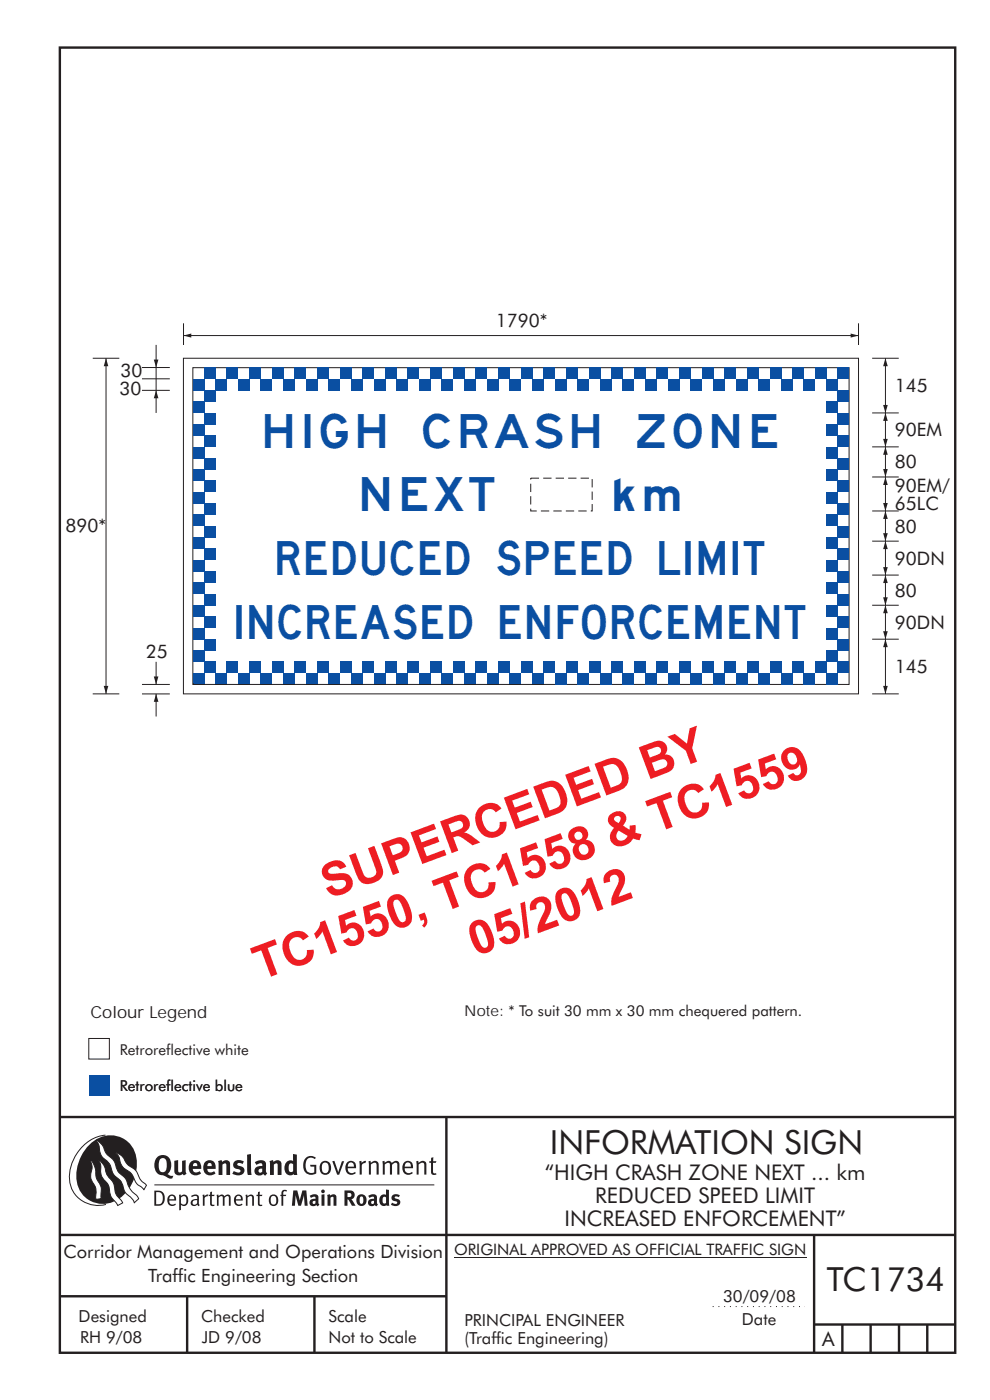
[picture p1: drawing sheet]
<svg xmlns="http://www.w3.org/2000/svg" width="210mm" height="297mm" viewBox="0 0 210 297" stroke-linecap="round" stroke-linejoin="round" font-family="sans-serif">
<g fill="none" stroke="#231f20" stroke-width=".51">
<path d="M12.7 10.1h189.9v276.9h-189.9zM12.7 237h189.8M94.7 236.9v50.1M12.7 262h190M12.7 275h82M39.7 275v12M66.7 275v12M172.7 262v25M172.7 281h30M178.7 281v6M184.7 281v6M190.7 281v6"/>
<path d="M196.7 281v6"/>
</g>
<path d="M151.2 277.2h19.5" fill="none" stroke="#231f20" stroke-width=".21" stroke-dasharray=".2 1" stroke-linecap="butt"/>
<path d="M96.3 266.7h74.7" fill="none" stroke="#231f20" stroke-width=".21"/>
<g fill="#231f20">
<path d="M64.9 245.6a1.61 1.61 0 0 1 2.1 0l-.2 .3a1.17 1.17 0 0 0-1.4-.2 1.17 1.17 0 0 0-.6 1.3 1.42 1.42 0 0 0 1.2 1.8l.7-.1v-1.2h-.8l-.1-.4h1.3v1.8a1.82 1.82 0 0 1-2.2 0 1.82 1.82 0 0 1-.6-2.1l.2-.7z" fill-rule="evenodd"/>
<path d="M68.2 246.5a1.77 1.77 0 0 0 .4 2.7 1.39 1.39 0 0 0 1.4-.5 1.39 1.39 0 0 0 .2-1.5 1.19 1.19 0 0 0-2-.7zM68.5 246.8a.83 .83 0 0 1 1 .1 .83 .83 0 0 1 .2 .9 .75 .75 0 0 1-.6 1.1 .75 .75 0 0 1-.8-.9v-.9z" fill-rule="evenodd"/>
<path d="M70.5 246.3h.4l.8 2.4 .8-2.4h.5l-1.1 2.9h-.4z" fill-rule="evenodd"/>
<path d="M73.6 246.7a1.74 1.74 0 0 0 .5 2.5l.9-.1 .5-.2-.2-.3a.89 .89 0 0 1-1.1 .2 .89 .89 0 0 1-.4-1h1.7a1.15 1.15 0 0 0-.4-1.4 1.15 1.15 0 0 0-1.5 .3zM74 246.8a.67 .67 0 0 1 .8-.1 .67 .67 0 0 1 .3 .8h-1.3z" fill-rule="evenodd"/>
<path d="M76.2 246.4l.4-.1 .1 .4 .5-.4h.5l-.2 .5a.61 .61 0 0 0-.8 .6v1.8h-.4z" fill-rule="evenodd"/>
<path d="M78.1 246.4l.5-.1 .1 .4a.89 .89 0 0 1 .9-.4 .89 .89 0 0 1 .7 .7v2.2h-.4v-2.2l-.1-.2-.3-.1-.8 .3v2.2h-.4z" fill-rule="evenodd"/>
<path d="M81.1 246.4l.4-.1 .1 .4a.83 .83 0 0 1 .8-.4 .83 .83 0 0 1 .7 .4 .86 .86 0 0 1 .9-.4 .86 .86 0 0 1 .7 .7v2.2h-.4l-.1-2.4a.5 .5 0 0 0-.8 .1l-.2 .2v2.1h-.5v-2.3l-.4-.2-.7 .3v2.2h-.4z" fill-rule="evenodd"/>
<path d="M85.7 246.7a1.74 1.74 0 0 0 .5 2.5l.9-.1 .5-.2-.2-.3a.89 .89 0 0 1-1.1 .2 .89 .89 0 0 1-.4-1h1.7a1.15 1.15 0 0 0-.5-1.4 1.15 1.15 0 0 0-1.4 .3zM86 246.8a.67 .67 0 0 1 .9-.1 .67 .67 0 0 1 .3 .8h-1.3z" fill-rule="evenodd"/>
<path d="M88.3 246.4l.4-.1 .1 .4a.89 .89 0 0 1 .9-.4 .89 .89 0 0 1 .7 .7v2.2h-.4v-2.2l-.1-.2-.3-.1-.8 .3v2.2h-.4z" fill-rule="evenodd"/>
<path d="M91.5 245.6l.4-.1v.8h.7l-.2 .4h-.5v2.1l.1 .1h.5l.1 .3a.71 .71 0 0 1-1.2-.6v-1.9h-.3v-.4h.3z" fill-rule="evenodd"/>
<path d="M37 246.3l.8-.2v2a.46 .46 0 0 0 .2 .6 .46 .46 0 0 0 .6-.2v-2.2l.8-.2v2.4l.2 .5-.6 .3-.2-.3a1.03 1.03 0 0 1-1.2 .3 1.03 1.03 0 0 1-.6-1.1z" fill-rule="evenodd"/>
<path d="M40.4 246.5a1.64 1.64 0 0 0 0 2.3 1.64 1.64 0 0 0 2.3 .1l-.4-.4a.78 .78 0 0 1-.9 .2 .78 .78 0 0 1-.5-.7h1.8a1.37 1.37 0 0 0-.6-1.7 1.37 1.37 0 0 0-1.7 .2zM41 246.9a.48 .48 0 0 1 .7-.1 .48 .48 0 0 1 .2 .6h-1z" fill-rule="evenodd"/>
<path d="M43.5 246.5a1.65 1.65 0 0 0-.2 2 1.65 1.65 0 0 0 1.9 .7l.5-.3-.3-.4a.78 .78 0 0 1-.9 .3 .78 .78 0 0 1-.5-.8h1.8a1.37 1.37 0 0 0-.6-1.7 1.37 1.37 0 0 0-1.7 .2zM44.1 246.9a.48 .48 0 0 1 .6-.1 .48 .48 0 0 1 .2 .6h-.9z" fill-rule="evenodd"/>
<path d="M46.3 246.3l.7-.2 .1 .4a.95 .95 0 0 1 1-.3 .95 .95 0 0 1 .7 .8v2.3h-.8v-2.3l-.3-.2-.5 .3v2.2h-.8z" fill-rule="evenodd"/>
<path d="M49.7 246.5a1.73 1.73 0 0 1 2-.1l-.2 .5-.6-.2a.42 .42 0 0 0-.6 .3l.2 .2a1.23 1.23 0 0 1 1.4 1.1 1.47 1.47 0 0 1-2.3 .9l-.3-.2 .3-.6 .7 .3a.47 .47 0 0 0 .7-.3 .87 .87 0 0 0-1-.5l-.4-.2-.1-.4z" fill-rule="evenodd"/>
<path d="M54.1 246.5l.3 .6 .3-.2a.62 .62 0 0 1 .9 .1v.4a1.21 1.21 0 0 0-1.3 .3 1.21 1.21 0 0 0-.2 1.3 1.19 1.19 0 0 0 1.7 0l.5 .4 .4-.5-.3-.3v-1.4a.96 .96 0 0 0-1.3-1.1zM55 248l.6-.1v.7a.43 .43 0 0 1-.6 .1 .43 .43 0 0 1 0-.7z" fill-rule="evenodd"/>
<path d="M57.2 246.3l.7-.2 .1 .4a.95 .95 0 0 1 1-.3 .95 .95 0 0 1 .7 .8v2.3h-.8v-2.3l-.3-.2-.5 .3v2.2h-.8z" fill-rule="evenodd"/>
<path d="M62.2 244.8v1.5a1.29 1.29 0 0 0-1.4 .2 1.29 1.29 0 0 0-.5 1.3 1.24 1.24 0 0 0 .5 1.3 1.24 1.24 0 0 0 1.5 0l.1 .2h.7l-.1-4.4zM61.5 246.9l.4-.1 .3 .2v1.5l-.3 .1a.48 .48 0 0 1-.6-.4 1.52 1.52 0 0 1 .2-1.3z" fill-rule="evenodd"/>
<path d="M52.4 245l.8-.2 .2 4.5h-.8l-.1-.2z" fill-rule="evenodd"/>
</g>
<path d="M22.4 240.8a9 9 0 0 0-7.4 10.9 6.2 6.2 0 0 0 7.5 3.8M32.7 251.4h59.4" fill="none" stroke="#231f20" stroke-width=".21"/>
<path d="M19.1 242.7a5.7 5.7 0 0 1 6.5-1.4 5.7 5.7 0 0 1 3.4 5.7 8.6 8.6 0 0 1-6.2 8.3 5.7 5.7 0 0 1-6.5-7 9.9 9.9 0 0 1 2.8-5.6z" fill-rule="evenodd" fill="#231f20"/>
<path d="M24.4 244.5a3.1 3.1 0 0 1 2.3 2.2l.8 .7a3.2 3.2 0 0 1 2 2.4l.4 .6 1.2 1.1-.6 .9-.2-.3a3.5 3.5 0 0 1-1.9-2.1 3.8 3.8 0 0 0-2.1-2.2 3.5 3.5 0 0 1-1-2.2zM20.4 241.9a3.4 3.4 0 0 1 1.9 2.4l.7 .9a3.3 3.3 0 0 1 1.7 2.6 4.4 4.4 0 0 0 1.7 2l.3 .3a6.1 6.1 0 0 0 2.5 3.7l.2 .5-.9 .9a6.1 6.1 0 0 0-1.9-2.3l-.4-.7a3.6 3.6 0 0 0-1.9-2.8l-.6-1a3.6 3.6 0 0 0-1.9-2.8 3.7 3.7 0 0 1-.8-2.4zM21 246.1a3.4 3.4 0 0 1 1.5 2.7l.6 1a3.8 3.8 0 0 1 1.4 3.1l.3 .7 1.2 1.6-1 .5-.5-.7a3.2 3.2 0 0 1-1.3-2.8 4.3 4.3 0 0 0-1.4-2.2 4.7 4.7 0 0 1-.5-3zM19.2 246.1a5.1 5.1 0 0 1 1.2 3.7l.3 .7a3.1 3.1 0 0 1 .7 2.9l.1 .9-1.1 .2-.1-.8a3.5 3.5 0 0 0-.9-3.3 3.6 3.6 0 0 1 .1-2.5z" fill-rule="evenodd" fill="#fff" stroke="#231f20" stroke-width=".21"/>
<g fill="#231f20">
<path d="M33.4 245.5a2.51 2.51 0 0 0 .4 3.7l.8 .1a2.78 2.78 0 0 0 2 .7l.2-.6h-.6l-.7-.3a2.56 2.56 0 0 0 0-3.8 1.83 1.83 0 0 0-2.1 .2zM34 245.8a.87 .87 0 0 1 1 .1 .87 .87 0 0 1 .4 .9v.4a1.17 1.17 0 0 1-.9 1.5l-.3-.1a2.38 2.38 0 0 1-.2-2.8z" fill-rule="evenodd"/>
<path d="M33.1 252.9v2.6a1.12 1.12 0 0 0 1.2-.3 1.12 1.12 0 0 0 .2-1.2l-.1-.5-.3-.5zM32.7 252.6h1.1a1.67 1.67 0 0 1 1.2 1.6 1.67 1.67 0 0 1-1.3 1.6h-1zM36.1 253.9l-.2 .5h1.1a.55 .55 0 0 0-.3-.6 .55 .55 0 0 0-.6 .1zM35.8 253.7a.95 .95 0 0 1 1.2-.1 .95 .95 0 0 1 .4 1.1h-1.5a.72 .72 0 0 0 .4 .8 .72 .72 0 0 0 .9-.2l.1 .3a1.15 1.15 0 0 1-1.5 0 1.15 1.15 0 0 1-.2-1.5zM38.4 254.1v1.1a.7 .7 0 0 0 .9 .2 .7 .7 0 0 0 .2-.9 .61 .61 0 0 0-.4-.7 .61 .61 0 0 0-.7 .3zM38 253.5l.3-.1 .1 .4a.95 .95 0 0 1 1.2-.2 .95 .95 0 0 1 .3 1.2 .92 .92 0 0 1-.5 .9 .92 .92 0 0 1-1-.1v1.1l-.4 .1zM40.9 254.8a.5 .5 0 0 0 .2 .8 .5 .5 0 0 0 .7-.4v-.6zM40.5 253.7a1 1 0 0 1 1.7 .3v1.4l.2 .2-.2 .3-.3-.4a.78 .78 0 0 1-1.4 0 .78 .78 0 0 1 .8-1.1h.5a.58 .58 0 0 0-.3-.7 .58 .58 0 0 0-.7 .2zM43 253.5l.3-.1 .1 .4 .3-.3 .5-.1-.2 .4a.52 .52 0 0 0-.6 .5v1.5h-.4zM44.6 252.9l.4-.1-.1 .7h.6l-.1 .2h-.5v1.5a.35 .35 0 0 0 .6 .3v.3a.57 .57 0 0 1-.6 .1 .57 .57 0 0 1-.3-.6v-1.6h-.3v-.2h.3zM45.9 253.5l.4-.1 .1 .4 .2-.2a.64 .64 0 0 1 1 .2 .7 .7 0 0 1 .8-.4 .7 .7 0 0 1 .5 .6v1.8h-.4v-1.7l-.2-.4-.7 .4v1.7h-.3v-1.7a.38 .38 0 0 0-.3-.4 .38 .38 0 0 0-.5 .2l-.1 .2v1.7h-.4zM50.2 253.9l-.2 .5h1.1a.55 .55 0 0 0-.2-.6 .55 .55 0 0 0-.7 .1zM49.9 253.7a.95 .95 0 0 1 1.2-.1 .95 .95 0 0 1 .4 1.1h-1.5a.72 .72 0 0 0 .4 .8 .72 .72 0 0 0 .9-.2l.1 .3a1.15 1.15 0 0 1-1.5 0 1.15 1.15 0 0 1-.2-1.5zM52.1 253.5l.3-.1 .1 .4a.72 .72 0 0 1 .8-.4 .72 .72 0 0 1 .6 .6v1.8h-.4v-1.6a.45 .45 0 0 0-.3-.5 .45 .45 0 0 0-.5 .2l-.2 .2v1.7h-.3zM54.7 252.9l.4-.1v.7h.6l-.1 .2h-.5v1.5a.35 .35 0 0 0 .5 .3v.3a.57 .57 0 0 1-.6 .1 .57 .57 0 0 1-.3-.6v-1.6h-.3v-.2h.3zM57.6 253.8l-.2 .8a.65 .65 0 0 0 .3 .8 .65 .65 0 0 0 .8-.2l.1-.1a.93 .93 0 0 0-.7-1.4zM57.3 253.7a1.12 1.12 0 0 1 1.4 0 1.12 1.12 0 0 1 .2 1.5 1.01 1.01 0 0 1-1.2 .6 1.01 1.01 0 0 1-.7-1.2zM59.9 252.6l.5-.2 .5 .1-.2 .3-.3-.1-.3 .2v.6h.6l-.1 .2h-.5v2.1h-.4v-2.1h-.2v-.2h.2zM62.2 252.5l-.3 3.3h.7l.1-2.3 .6 2.3h.5l.7-2.3 .1 2.3h.7l-.3-3.3h-.9l-.5 2.2-.5-2.2zM65.7 253.7l.3 .4a.51 .51 0 0 1 .5-.3 .51 .51 0 0 1 .4 .4v.1a.88 .88 0 0 0-1.1 .3 .88 .88 0 0 0 .2 1.2 .9 .9 0 0 0 1.1-.2l.3 .3 .4-.4-.3-.3v-1a.87 .87 0 0 0-.4-.9 .87 .87 0 0 0-1 .2zM66.4 254.8l.5-.1v.6l-.1 .1h-.3l-.2-.2zM68.2 253.4v2.4h.6v-2.5zM68.1 252.7a.4 .4 0 0 0 .8 0 .4 .4 0 0 0-.8 0zM69.4 253.5l.1 2.3h.6v-1.7a.33 .33 0 0 1 .4-.2 .33 .33 0 0 1 .2 .3v1.6h.7v-1.8a.75 .75 0 0 0-.6-.6 .75 .75 0 0 0-.8 .2v-.3zM73.1 252.5v3.3h.6v-1.4l.3 .3 .7 1.1h.7l-.9-1.4a.94 .94 0 0 0 .7-1 .94 .94 0 0 0-.9-.9zM73.7 253.1a.51 .51 0 0 1 .7 .1 .51 .51 0 0 1-.1 .7h-.6zM75.9 253.7a1.19 1.19 0 0 0-.1 1.7 1.19 1.19 0 0 0 1.7 0 1.19 1.19 0 0 0 0-1.6 1.19 1.19 0 0 0-1.6-.1zM76.5 253.9l.2-.1a.99 .99 0 0 1 0 1.6 1.06 1.06 0 0 1-.2-1.5zM78.1 253.7l.3 .4a.51 .51 0 0 1 .5-.3 .51 .51 0 0 1 .4 .4v.1a.88 .88 0 0 0-1.1 .3 .88 .88 0 0 0 .2 1.2 .9 .9 0 0 0 1.1-.2l.3 .3 .4-.4-.2-.3v-1a.87 .87 0 0 0-.5-.9 .87 .87 0 0 0-1 .2zM78.9 254.8l.4-.1v.6l-.1 .1h-.3l-.2-.2zM81.9 252.3v1.2a1.2 1.2 0 0 0-1.4 .6 1.2 1.2 0 0 0 .2 1.4l.5 .3 .8-.1v.1h.6l-.1-3.4zM81.4 253.9l.5 .1-.1 1.2a.46 .46 0 0 1-.5 0 .46 .46 0 0 1-.2-.6zM83.3 253.5a.79 .79 0 0 0-.2 1 .79 .79 0 0 0 1 .4 .33 .33 0 0 1 0 .5 .33 .33 0 0 1-.5-.1l-.5-.2-.2 .5a1.15 1.15 0 0 0 1.2 .3 1.15 1.15 0 0 0 .8-1 1.49 1.49 0 0 0-1.2-.8 .4 .4 0 0 1 .3-.3 .4 .4 0 0 1 .4 .1l.2 .1 .2-.4a1.47 1.47 0 0 0-1.5-.1z" fill-rule="evenodd"/>
</g>
<path d="M18.8 220.3h4.4v4.4h-4.4z" fill-rule="evenodd" fill="#fff" stroke="#231f20" stroke-width=".21"/>
<path d="M18.8 228.2h4.4v4.3h-4.4z" fill-rule="evenodd" fill="#0a4fa2"/>
<path d="M38.9 76h143.2v71.2h-143.2z" fill="none" stroke="#231f20" stroke-width=".21"/>
<g fill="#0a4fa2">
<path d="M40.9 90h2.4v2.4h-2.4z" fill-rule="evenodd"/>
<path d="M40.9 109.2h2.4v2.4h-2.4z" fill-rule="evenodd"/>
<path d="M40.9 99.6h2.4v2.4h-2.4z" fill-rule="evenodd"/>
<path d="M40.9 118.8h2.4v2.4h-2.4z" fill-rule="evenodd"/>
<path d="M40.9 133.2h2.4v2.4h-2.4z" fill-rule="evenodd"/>
<path d="M40.9 94.8h2.4v2.4h-2.4z" fill-rule="evenodd"/>
<path d="M40.9 114h2.4v2.4h-2.4z" fill-rule="evenodd"/>
<path d="M40.9 128.4h2.4v2.4h-2.4z" fill-rule="evenodd"/>
<path d="M40.9 104.4h2.4v2.4h-2.4z" fill-rule="evenodd"/>
<path d="M40.9 123.6h2.4v2.4h-2.4z" fill-rule="evenodd"/>
<path d="M40.9 138h2.4v2.4h-2.4z" fill-rule="evenodd"/>
<path d="M43.3 92.4h2.4v2.4h-2.4z" fill-rule="evenodd"/>
<path d="M43.3 111.6h2.4v2.4h-2.4z" fill-rule="evenodd"/>
<path d="M43.3 102h2.4v2.4h-2.4z" fill-rule="evenodd"/>
<path d="M43.3 121.2h2.4v2.4h-2.4z" fill-rule="evenodd"/>
<path d="M43.3 135.6h2.4v2.4h-2.4z" fill-rule="evenodd"/>
<path d="M43.3 97.2h2.4v2.4h-2.4z" fill-rule="evenodd"/>
<path d="M43.3 116.4h2.4v2.4h-2.4z" fill-rule="evenodd"/>
<path d="M43.3 130.8h2.4v2.4h-2.4z" fill-rule="evenodd"/>
<path d="M43.3 106.8h2.4v2.4h-2.4z" fill-rule="evenodd"/>
<path d="M43.3 126h2.4v2.4h-2.4z" fill-rule="evenodd"/>
<path d="M43.3 140.4h2.4v2.4h-2.4z" fill-rule="evenodd"/>
<path d="M48.1 140.4h2.4v2.4h-2.4z" fill-rule="evenodd"/>
<path d="M52.9 140.4h2.4v2.4h-2.4z" fill-rule="evenodd"/>
<path d="M57.7 140.4h2.4v2.4h-2.4z" fill-rule="evenodd"/>
<path d="M62.5 140.4h2.4v2.4h-2.4z" fill-rule="evenodd"/>
<path d="M67.3 140.4h2.4v2.4h-2.4z" fill-rule="evenodd"/>
<path d="M72.1 140.4h2.4v2.4h-2.4z" fill-rule="evenodd"/>
<path d="M76.9 140.4h2.4v2.4h-2.4z" fill-rule="evenodd"/>
<path d="M81.7 140.4h2.4v2.4h-2.4z" fill-rule="evenodd"/>
<path d="M86.5 140.4h2.4v2.4h-2.4z" fill-rule="evenodd"/>
<path d="M91.3 140.4h2.4v2.4h-2.4z" fill-rule="evenodd"/>
<path d="M96.1 140.4h2.4v2.4h-2.4z" fill-rule="evenodd"/>
<path d="M100.9 140.4h2.4v2.4h-2.4z" fill-rule="evenodd"/>
<path d="M105.7 140.4h2.4v2.4h-2.4z" fill-rule="evenodd"/>
<path d="M110.5 140.4h2.4v2.4h-2.4z" fill-rule="evenodd"/>
<path d="M40.9 142.8h2.4v2.4h-2.4z" fill-rule="evenodd"/>
<path d="M45.7 142.8h2.4v2.4h-2.4z" fill-rule="evenodd"/>
<path d="M50.5 142.8h2.4v2.4h-2.4z" fill-rule="evenodd"/>
<path d="M55.3 142.8h2.4v2.4h-2.4z" fill-rule="evenodd"/>
<path d="M60.1 142.8h2.4v2.4h-2.4z" fill-rule="evenodd"/>
<path d="M64.9 142.8h2.4v2.4h-2.4z" fill-rule="evenodd"/>
<path d="M69.7 142.8h2.4v2.4h-2.4z" fill-rule="evenodd"/>
<path d="M74.5 142.8h2.4v2.4h-2.4z" fill-rule="evenodd"/>
<path d="M79.3 142.8h2.4v2.4h-2.4z" fill-rule="evenodd"/>
<path d="M84.1 142.8h2.4v2.4h-2.4z" fill-rule="evenodd"/>
<path d="M88.9 142.8h2.4v2.4h-2.4z" fill-rule="evenodd"/>
<path d="M93.7 142.8h2.4v2.4h-2.4z" fill-rule="evenodd"/>
<path d="M98.5 142.8h2.4v2.4h-2.4z" fill-rule="evenodd"/>
<path d="M103.3 142.8h2.4v2.4h-2.4z" fill-rule="evenodd"/>
<path d="M108.1 142.8h2.4v2.4h-2.4z" fill-rule="evenodd"/>
<path d="M112.9 142.8h2.4v2.4h-2.4z" fill-rule="evenodd"/>
</g>
<path d="M40.9 78h139.2v67.2h-139.2z" fill="none" stroke="#231f20" stroke-width=".21"/>
<path d="M112.6 101.4h13v7h-13z" fill="none" stroke="#231f20" stroke-width=".21" stroke-dasharray="1.8 .9" stroke-linecap="butt"/>
<g fill="#0a4fa2">
<path d="M43.3 87.6h2.4v2.4h-2.4z" fill-rule="evenodd"/>
<path d="M40.9 85.2h2.4v2.4h-2.4z" fill-rule="evenodd"/>
<path d="M115.3 140.4h2.4v2.4h-2.4z" fill-rule="evenodd"/>
<path d="M120.1 140.4h2.4v2.4h-2.4z" fill-rule="evenodd"/>
<path d="M124.9 140.4h2.4v2.4h-2.4z" fill-rule="evenodd"/>
<path d="M129.7 140.4h2.4v2.4h-2.4z" fill-rule="evenodd"/>
<path d="M134.5 140.4h2.4v2.4h-2.4z" fill-rule="evenodd"/>
<path d="M139.3 140.4h2.4v2.4h-2.4z" fill-rule="evenodd"/>
<path d="M144.1 140.4h2.4v2.4h-2.4z" fill-rule="evenodd"/>
<path d="M148.9 140.4h2.4v2.4h-2.4z" fill-rule="evenodd"/>
<path d="M153.7 140.4h2.4v2.4h-2.4z" fill-rule="evenodd"/>
<path d="M117.7 142.8h2.4v2.4h-2.4z" fill-rule="evenodd"/>
<path d="M122.5 142.8h2.4v2.4h-2.4z" fill-rule="evenodd"/>
<path d="M127.3 142.8h2.4v2.4h-2.4z" fill-rule="evenodd"/>
<path d="M132.1 142.8h2.4v2.4h-2.4z" fill-rule="evenodd"/>
<path d="M136.9 142.8h2.4v2.4h-2.4z" fill-rule="evenodd"/>
<path d="M141.7 142.8h2.4v2.4h-2.4z" fill-rule="evenodd"/>
<path d="M146.5 142.8h2.4v2.4h-2.4z" fill-rule="evenodd"/>
<path d="M151.3 142.8h2.4v2.4h-2.4z" fill-rule="evenodd"/>
<path d="M156.1 142.8h2.4v2.4h-2.4z" fill-rule="evenodd"/>
<path d="M158.5 140.4h2.4v2.4h-2.4z" fill-rule="evenodd"/>
<path d="M163.3 140.4h2.4v2.4h-2.4z" fill-rule="evenodd"/>
<path d="M168.1 140.4h2.4v2.4h-2.4z" fill-rule="evenodd"/>
<path d="M160.9 142.8h2.4v2.4h-2.4z" fill-rule="evenodd"/>
<path d="M165.7 142.8h2.4v2.4h-2.4z" fill-rule="evenodd"/>
<path d="M170.5 142.8h2.4v2.4h-2.4z" fill-rule="evenodd"/>
<path d="M177.7 140.4h2.4v2.4h-2.4z" fill-rule="evenodd"/>
<path d="M175.3 142.8h2.4v2.4h-2.4z" fill-rule="evenodd"/>
<path d="M175.3 90h2.4v2.4h-2.4z" fill-rule="evenodd"/>
<path d="M175.3 109.2h2.4v2.4h-2.4z" fill-rule="evenodd"/>
<path d="M175.3 99.6h2.4v2.4h-2.4z" fill-rule="evenodd"/>
<path d="M175.3 118.8h2.4v2.4h-2.4z" fill-rule="evenodd"/>
<path d="M175.3 133.2h2.4v2.4h-2.4z" fill-rule="evenodd"/>
<path d="M175.3 94.8h2.4v2.4h-2.4z" fill-rule="evenodd"/>
<path d="M175.3 114h2.4v2.4h-2.4z" fill-rule="evenodd"/>
<path d="M175.3 128.4h2.4v2.4h-2.4z" fill-rule="evenodd"/>
<path d="M175.3 104.4h2.4v2.4h-2.4z" fill-rule="evenodd"/>
<path d="M175.3 123.6h2.4v2.4h-2.4z" fill-rule="evenodd"/>
<path d="M175.3 138h2.4v2.4h-2.4z" fill-rule="evenodd"/>
<path d="M177.7 92.4h2.4v2.4h-2.4z" fill-rule="evenodd"/>
<path d="M177.7 111.6h2.4v2.4h-2.4z" fill-rule="evenodd"/>
<path d="M177.7 102h2.4v2.4h-2.4z" fill-rule="evenodd"/>
<path d="M177.7 121.2h2.4v2.4h-2.4z" fill-rule="evenodd"/>
<path d="M177.7 135.6h2.4v2.4h-2.4z" fill-rule="evenodd"/>
<path d="M177.7 97.2h2.4v2.4h-2.4z" fill-rule="evenodd"/>
<path d="M177.7 116.4h2.4v2.4h-2.4z" fill-rule="evenodd"/>
<path d="M177.7 130.8h2.4v2.4h-2.4z" fill-rule="evenodd"/>
<path d="M177.7 106.8h2.4v2.4h-2.4z" fill-rule="evenodd"/>
<path d="M177.7 126h2.4v2.4h-2.4z" fill-rule="evenodd"/>
<path d="M177.7 87.6h2.4v2.4h-2.4z" fill-rule="evenodd"/>
<path d="M175.3 85.2h2.4v2.4h-2.4z" fill-rule="evenodd"/>
<path d="M168.1 78h2.4v2.4h-2.4z" fill-rule="evenodd"/>
<path d="M163.3 78h2.4v2.4h-2.4z" fill-rule="evenodd"/>
<path d="M158.5 78h2.4v2.4h-2.4z" fill-rule="evenodd"/>
<path d="M153.7 78h2.4v2.4h-2.4z" fill-rule="evenodd"/>
<path d="M148.9 78h2.4v2.4h-2.4z" fill-rule="evenodd"/>
<path d="M144.1 78h2.4v2.4h-2.4z" fill-rule="evenodd"/>
<path d="M139.3 78h2.4v2.4h-2.4z" fill-rule="evenodd"/>
<path d="M134.5 78h2.4v2.4h-2.4z" fill-rule="evenodd"/>
<path d="M129.7 78h2.4v2.4h-2.4z" fill-rule="evenodd"/>
<path d="M124.9 78h2.4v2.4h-2.4z" fill-rule="evenodd"/>
<path d="M120.1 78h2.4v2.4h-2.4z" fill-rule="evenodd"/>
<path d="M115.3 78h2.4v2.4h-2.4z" fill-rule="evenodd"/>
<path d="M170.5 80.4h2.4v2.4h-2.4z" fill-rule="evenodd"/>
<path d="M165.7 80.4h2.4v2.4h-2.4z" fill-rule="evenodd"/>
<path d="M160.9 80.4h2.4v2.4h-2.4z" fill-rule="evenodd"/>
<path d="M156.1 80.4h2.4v2.4h-2.4z" fill-rule="evenodd"/>
<path d="M151.3 80.4h2.4v2.4h-2.4z" fill-rule="evenodd"/>
<path d="M146.5 80.4h2.4v2.4h-2.4z" fill-rule="evenodd"/>
<path d="M141.7 80.4h2.4v2.4h-2.4z" fill-rule="evenodd"/>
<path d="M136.9 80.4h2.4v2.4h-2.4z" fill-rule="evenodd"/>
<path d="M132.1 80.4h2.4v2.4h-2.4z" fill-rule="evenodd"/>
<path d="M127.3 80.4h2.4v2.4h-2.4z" fill-rule="evenodd"/>
<path d="M122.5 80.4h2.4v2.4h-2.4z" fill-rule="evenodd"/>
<path d="M117.7 80.4h2.4v2.4h-2.4z" fill-rule="evenodd"/>
<path d="M112.9 80.4h2.4v2.4h-2.4z" fill-rule="evenodd"/>
<path d="M110.5 78h2.4v2.4h-2.4z" fill-rule="evenodd"/>
<path d="M105.7 78h2.4v2.4h-2.4z" fill-rule="evenodd"/>
<path d="M100.9 78h2.4v2.4h-2.4z" fill-rule="evenodd"/>
<path d="M96.1 78h2.4v2.4h-2.4z" fill-rule="evenodd"/>
<path d="M91.3 78h2.4v2.4h-2.4z" fill-rule="evenodd"/>
<path d="M86.5 78h2.4v2.4h-2.4z" fill-rule="evenodd"/>
<path d="M81.7 78h2.4v2.4h-2.4z" fill-rule="evenodd"/>
<path d="M76.9 78h2.4v2.4h-2.4z" fill-rule="evenodd"/>
<path d="M72.1 78h2.4v2.4h-2.4z" fill-rule="evenodd"/>
<path d="M108.1 80.4h2.4v2.4h-2.4z" fill-rule="evenodd"/>
<path d="M103.3 80.4h2.4v2.4h-2.4z" fill-rule="evenodd"/>
<path d="M98.5 80.4h2.4v2.4h-2.4z" fill-rule="evenodd"/>
<path d="M93.7 80.4h2.4v2.4h-2.4z" fill-rule="evenodd"/>
<path d="M88.9 80.4h2.4v2.4h-2.4z" fill-rule="evenodd"/>
<path d="M84.1 80.4h2.4v2.4h-2.4z" fill-rule="evenodd"/>
<path d="M79.3 80.4h2.4v2.4h-2.4z" fill-rule="evenodd"/>
<path d="M74.5 80.4h2.4v2.4h-2.4z" fill-rule="evenodd"/>
<path d="M69.7 80.4h2.4v2.4h-2.4z" fill-rule="evenodd"/>
<path d="M67.3 78h2.4v2.4h-2.4z" fill-rule="evenodd"/>
<path d="M62.5 78h2.4v2.4h-2.4z" fill-rule="evenodd"/>
<path d="M57.7 78h2.4v2.4h-2.4z" fill-rule="evenodd"/>
<path d="M52.9 78h2.4v2.4h-2.4z" fill-rule="evenodd"/>
<path d="M48.1 78h2.4v2.4h-2.4z" fill-rule="evenodd"/>
<path d="M64.9 80.4h2.4v2.4h-2.4z" fill-rule="evenodd"/>
<path d="M60.1 80.4h2.4v2.4h-2.4z" fill-rule="evenodd"/>
<path d="M55.3 80.4h2.4v2.4h-2.4z" fill-rule="evenodd"/>
<path d="M50.5 80.4h2.4v2.4h-2.4z" fill-rule="evenodd"/>
<path d="M45.7 80.4h2.4v2.4h-2.4z" fill-rule="evenodd"/>
<path d="M40.9 80.4h2.4v2.4h-2.4z" fill-rule="evenodd"/>
<path d="M43.3 78h2.4v2.4h-2.4z" fill-rule="evenodd"/>
<path d="M177.7 78h2.4v2.4h-2.4z" fill-rule="evenodd"/>
<path d="M175.3 80.4h2.4v2.4h-2.4z" fill-rule="evenodd"/>
<path d="M172.9 78h2.4v2.4h-2.4z" fill-rule="evenodd"/>
<path d="M172.9 140.4h2.4v2.4h-2.4z" fill-rule="evenodd"/>
<path d="M43.3 82.8h2.4v2.4h-2.4z" fill-rule="evenodd"/>
<path d="M177.7 82.8h2.4v2.4h-2.4z" fill-rule="evenodd"/>
</g>
<path d="M38.9 71.2h143.2M182.1 68.6v4.6" fill="none" stroke="#231f20" stroke-width=".21"/>
<g fill="#231f20">
<path d="M38.9 71.2l1.7-.4v.8z"/>
<path d="M180.4 70.8l1.7 .4-1.7 .4z"/>
</g>
<path d="M38.9 68.6v4.6M187.8 135.6v11.6" fill="none" stroke="#231f20" stroke-width=".21"/>
<g fill="#231f20">
<path d="M187.8 135.6l.5 1.7h-1z"/>
<path d="M187.3 145.5h1l-.5 1.7z"/>
</g>
<path d="M185 135.6h5.6M187.8 128.4v7.2M185 147.2h5.6" fill="none" stroke="#231f20" stroke-width=".21"/>
<g fill="#231f20">
<path d="M187.8 128.4l.5 1.7h-1z"/>
<path d="M187.3 133.9h1l-.5 1.7z"/>
</g>
<path d="M187.8 122v6.4" fill="none" stroke="#231f20" stroke-width=".21"/>
<g fill="#231f20">
<path d="M187.8 122l.5 1.7h-1z"/>
<path d="M187.3 126.7h1l-.5 1.7z"/>
</g>
<path d="M187.8 76v11.6M185 128.4h5.6" fill="none" stroke="#231f20" stroke-width=".21"/>
<g fill="#231f20">
<path d="M187.8 76l.5 1.7h-1z"/>
<path d="M187.3 85.9h1l-.5 1.7z"/>
</g>
<path d="M185 76h5.6M185 87.6h5.6M185 94.8h5.6M187.8 87.6v7.2" fill="none" stroke="#231f20" stroke-width=".21"/>
<g fill="#231f20">
<path d="M187.8 87.6l.5 1.7h-1z"/>
<path d="M187.3 93.1h1l-.5 1.7z"/>
</g>
<path d="M187.8 114.8v7.2M185 122h5.6" fill="none" stroke="#231f20" stroke-width=".21"/>
<g fill="#231f20">
<path d="M187.8 114.8l.5 1.7h-1z"/>
<path d="M187.3 120.3h1l-.5 1.7z"/>
</g>
<path d="M187.8 108.4v6.4" fill="none" stroke="#231f20" stroke-width=".21"/>
<g fill="#231f20">
<path d="M187.8 108.4l.5 1.7h-1z"/>
<path d="M187.3 113.1h1l-.5 1.7z"/>
</g>
<path d="M187.8 94.8v6.4M185 114.8h5.6" fill="none" stroke="#231f20" stroke-width=".21"/>
<g fill="#231f20">
<path d="M187.8 94.8l.5 1.7h-1z"/>
<path d="M187.3 99.5h1l-.5 1.7z"/>
</g>
<path d="M185 101.2h5.6M185 108.4h5.6M187.8 101.2v7.2" fill="none" stroke="#231f20" stroke-width=".21"/>
<g fill="#231f20">
<path d="M187.8 101.2l.5 1.7h-1z"/>
<path d="M187.3 106.7h1l-.5 1.7z"/>
</g>
<path d="M30.1 147.2h5.9M30.1 145.2h5.9M33.1 140.4v4.8" fill="none" stroke="#231f20" stroke-width=".21"/>
<path d="M32.6 143.5h1l-.5 1.7z" fill="#231f20"/>
<path d="M33.1 147.2v4.8" fill="none" stroke="#231f20" stroke-width=".21"/>
<path d="M33.1 147.2l.5 1.7h-1z" fill="#231f20"/>
<path d="M30.1 78h5.9M33.1 73.2v4.8M30.1 82.8h5.9" fill="none" stroke="#231f20" stroke-width=".21"/>
<path d="M32.6 76.3h1l-.5 1.7z" fill="#231f20"/>
<path d="M33.1 82.8v4.8" fill="none" stroke="#231f20" stroke-width=".21"/>
<path d="M33.1 82.8l.5 1.7h-1z" fill="#231f20"/>
<path d="M22.5 76v71.2M33.1 78v4.8M30.1 80.4h5.9" fill="none" stroke="#231f20" stroke-width=".21"/>
<g fill="#231f20">
<path d="M22.5 76l.5 1.7h-1z"/>
<path d="M22 145.5h1l-.5 1.7z"/>
</g>
<path d="M19.7 76h5.6M19.7 147.2h5.6" fill="none" stroke="#231f20" stroke-width=".21"/>
<g font-size="10" fill="#ee1d23">
<text x="69.6" y="190.7" transform="rotate(-20 69.6 190.7)">SUPERCEDED BY</text>
<text x="100.9" y="202.9" transform="rotate(-20 100.9 202.9)">05/2012</text>
<text x="55.3" y="208" transform="rotate(-20 55.3 208)">TC1550, TC1558 &amp; TC1559</text>
</g>
<g font-size="7.2" fill="#0a4fa2">
<text x="56.2" y="94.9">HIGH</text>
<text x="89.8" y="94.9">CRASH</text>
<text x="135.2" y="94.9">ZONE</text>
<text x="76.9" y="108.4">NEXT</text>
<text x="58.8" y="122">REDUCED SPEED LIMIT</text>
<text x="50.1" y="135.6">INCREASED ENFORCEMENT</text>
</g>
<g font-size="7.1" fill="#231f20">
<text x="116.6" y="244.9">INFORMATION SIGN</text>
<text x="175.4" y="274">TC1734</text>
</g>
<text font-size="5.2" fill="#0a4fa2" x="130.4" y="108.4">km</text>
<g font-size="4.6" fill="#231f20">
<text x="115.6" y="250.4">“HIGH CRASH ZONE NEXT ... km</text>
<text x="126.3" y="255.2">REDUCED SPEED LIMIT</text>
<text x="119.7" y="260">INCREASED ENFORCEMENT”</text>
</g>
<text font-size="4.2" fill="#231f20" x="174.4" y="285.6">A</text>
<g font-size="4" fill="#231f20">
<text x="105.2" y="69.5">1790*</text>
<text x="25.4" y="83.8">30</text>
<text x="25.6" y="80">30</text>
<text x="189.8" y="83.2">145</text>
<text x="189.8" y="92.6">90EM</text>
<text x="189.8" y="99.4">80</text>
<text x="189.8" y="104.3">90EM/</text>
<text x="13.9" y="113">890*</text>
<text x="189.8" y="113">80</text>
<text x="189.8" y="108.1">65LC</text>
<text x="189.8" y="119.8">90DN</text>
<text x="189.8" y="126.6">80</text>
<text x="189.8" y="133.4">90DN</text>
<text x="30.9" y="139.6">25</text>
<text x="189.8" y="142.8">145</text>
</g>
<g font-size="3.9" fill="#231f20">
<text x="13.5" y="266.8">Corridor Management and Operations Division</text>
<text x="31.5" y="271.9">Traffic Engineering Section</text>
</g>
<g font-size="3.5" fill="#231f20">
<text x="19.2" y="215.9">Colour Legend</text>
<text x="16.7" y="280.4">Designed</text>
<text x="42.7" y="280.4">Checked</text>
<text x="69.7" y="280.4">Scale</text>
<text x="98.5" y="281.3">PRINCIPAL ENGINEER</text>
<text x="153.4" y="276.2">30/09/08</text>
<text x="157.4" y="281">Date</text>
<text x="17" y="284.8">RH 9/08</text>
<text x="42.8" y="284.8">JD 9/08</text>
<text x="69.7" y="285">Not to Scale</text>
<text x="98.5" y="285.1">(Traffic Engineering)</text>
</g>
<text font-size="3.4" fill="#231f20" x="96.3" y="266.3">ORIGINAL APPROVED AS OFFICIAL TRAFFIC SIGN</text>
<g font-size="3.2" fill="#231f20">
<text x="98.5" y="215.6">Note: * To suit 30 mm x 30 mm chequered pattern.</text>
<text x="25.4" y="223.8">Retroreflective white</text>
<text x="25.4" y="231.5">Retroreflective blue</text>
</g>
</svg>
